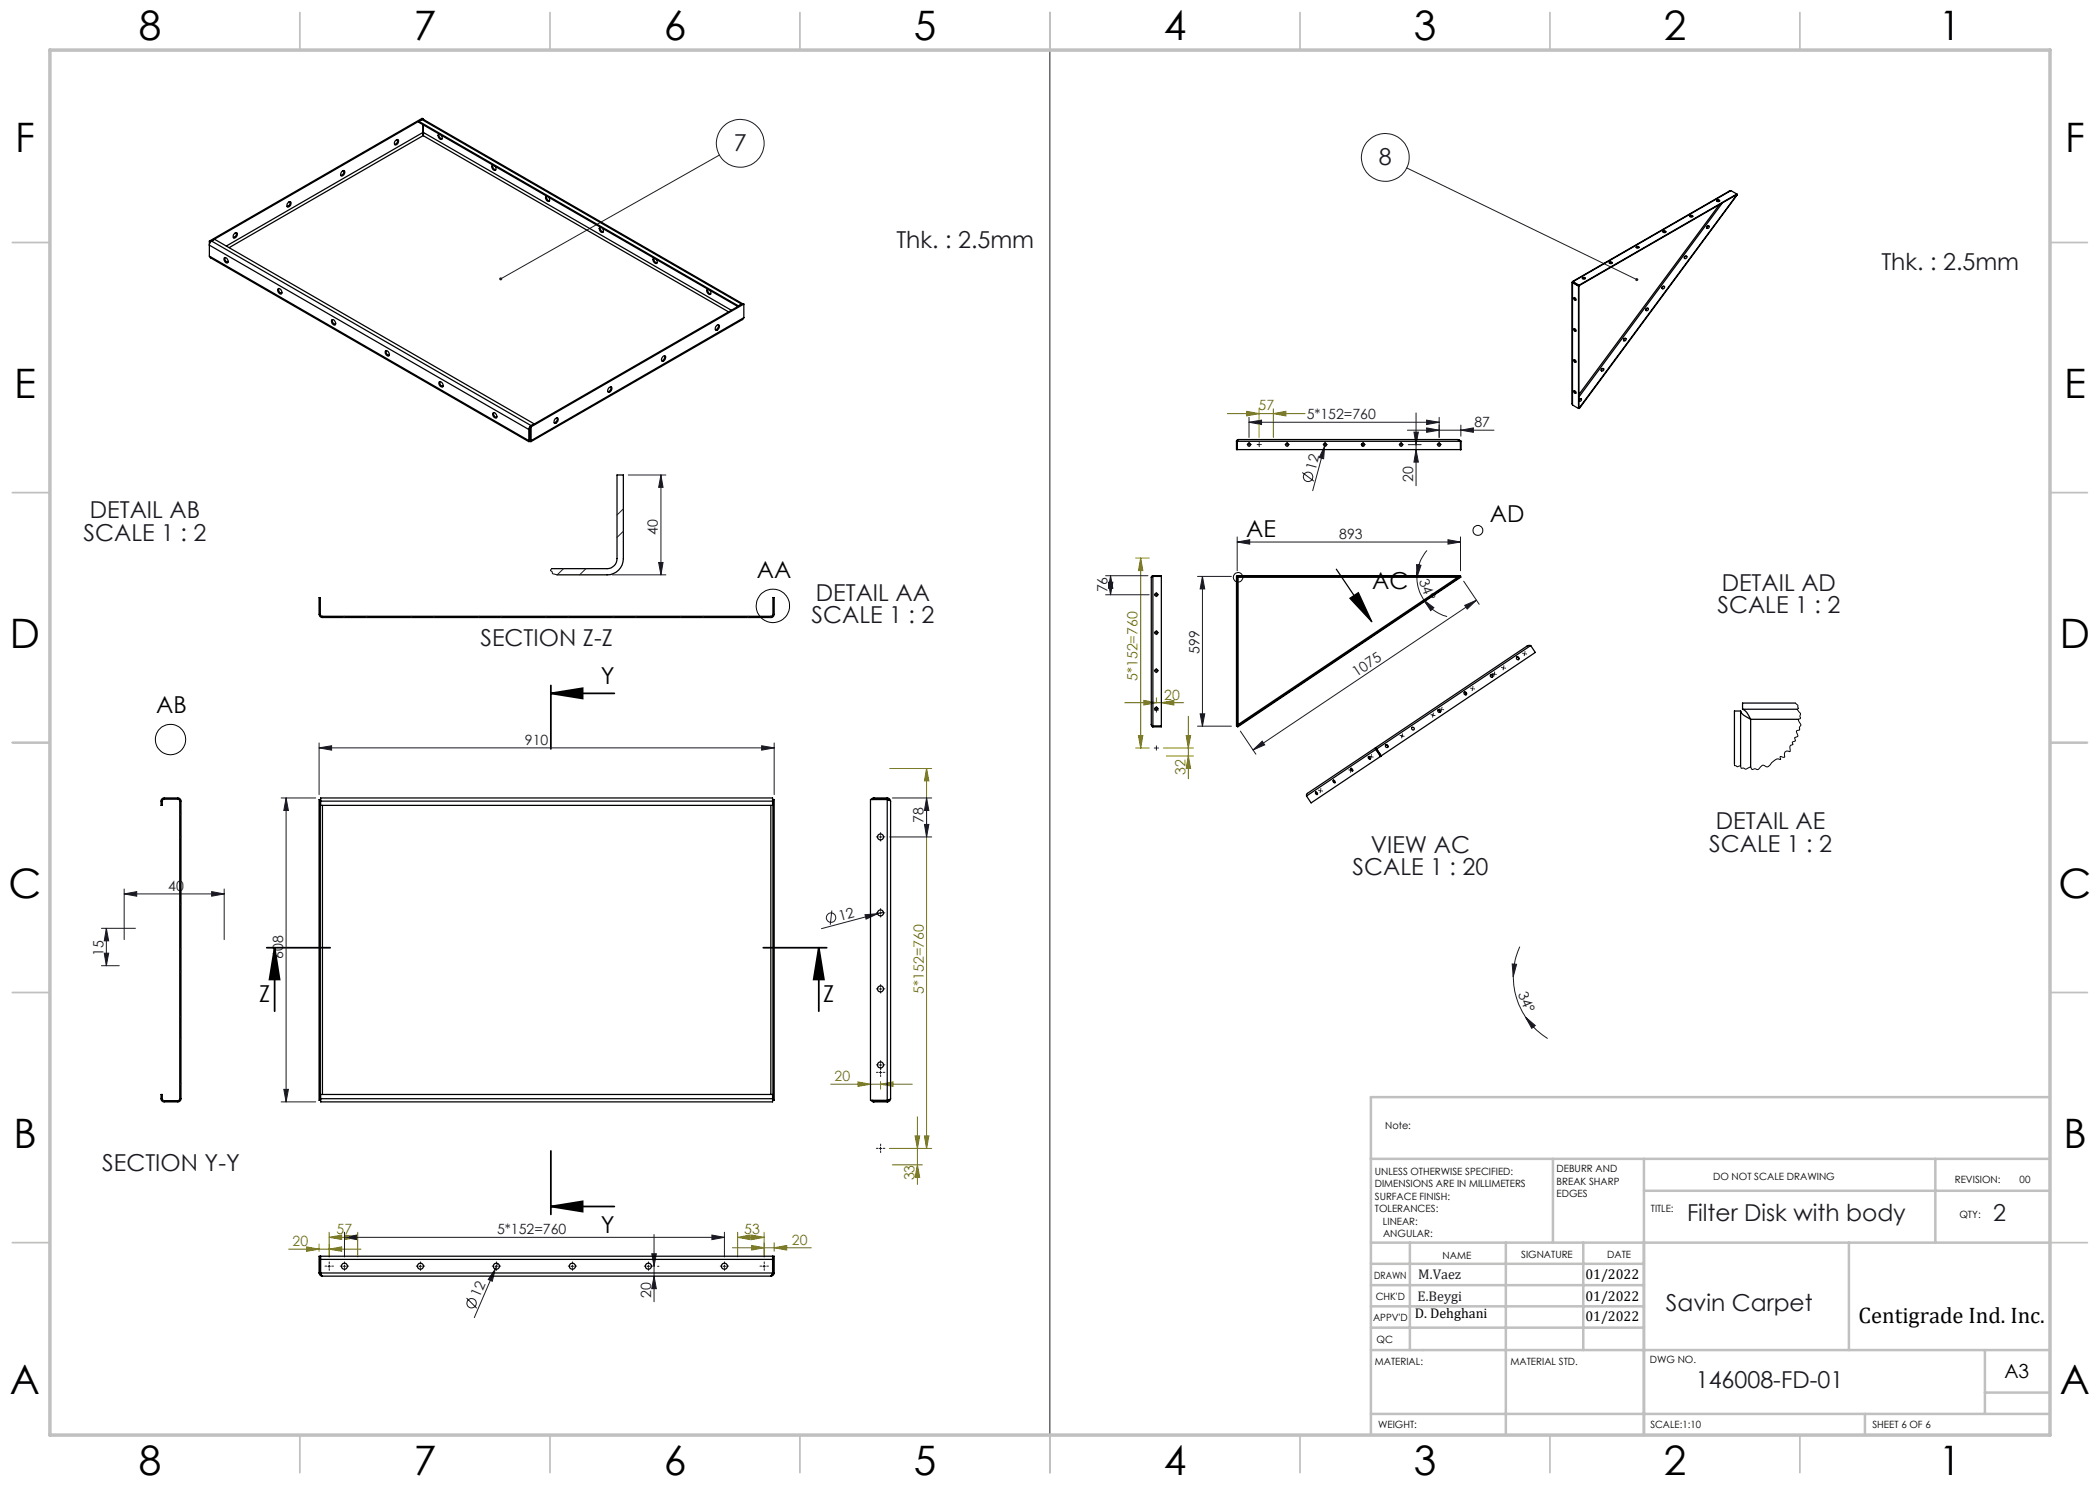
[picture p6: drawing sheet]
<svg xmlns="http://www.w3.org/2000/svg" width="420mm" height="297mm" viewBox="0 0 420 297" stroke-linecap="round" stroke-linejoin="round" font-family="sans-serif">
<g fill="none" stroke="#191924" stroke-width=".2">
<path d="M210 10v277M143.9 31l-43.7 24.8M281.3 33.6l46 22.3M125.7 95h7.5M132.2 95l.4 2.5h-.9zM132.2 95v20M249.7 88.9h.2M249.8 84.5l2.5-.5v.9zM249.8 83.5v4M249.8 84.5h38M249.8 88.8v.2M251.7 88.9h.3"/>
<path d="M251.8 88.8v.2M257.3 88.9h.2M257.4 88.8v.2M260.5 94.5l2.3 1.7M264.9 88.9h.2M264.9 89.2l-.2 2.6-.9-.3zM264.9 89.2l-2.4 8.9M265 88.8v.2M265.1 88.6l-.2 .6M272.5 88.9h.2M272.6 88.8v.2M280.1 88.9h.3"/>
<path d="M280.2 88.8v.2M281.5 86h17.3M281.7 88.9h2.5M282.8 86.4h.9l-.5 2.5zM283.2 89.9l.5 2.5h-.9zM283.2 82.6v14.6M285.3 84l2.5 .5-2.5 .4zM285.3 85.6l2.5 .4-2.5 .5zM287.7 88.9h.2M287.8 83.5v4M287.8 88.8v.2M292.2 86l2.5-.4v.9z"/>
<path d="M292.2 85v2.2M122.4 115h10.8M131.7 112.5h.9l-.4 2.5zM221.1 119h8.7M221.1 115.1h8.5M221.7 116.4h.9l-.5 2.6zM222.1 115.1l.5 2.5h-.9zM222.1 115.1v3.9M231.1 119h.3M231.3 118.8v.3M239.5 115.3h6.8M240.5 115.3l.4 2.5h-.9z"/>
<path d="M240.5 115.3v29.9M247.4 108.4l2.5-.5v.9zM247.4 107.4v6.8M247.4 108.4h44.7M283.3 112.9l.9 .2-.8 2.4zM283.4 115.5a8.1 8.1 0 0 0 1.4 4.5M285.4 110.1a8.3 8.3 0 0 0-2 5.4M289.6 107.9l2.5 .5-2.5 .4zM292.1 107.4v6.8M292.7 116.2l3.1 4.7M231.1 134.1h.3M231.1 126.5h.3"/>
<path d="M231.3 126.4v.3M231.3 134v.3M284.8 120l2 1.5-.7 .6zM284.8 120a8.3 8.3 0 0 0 4.6 3.3M292.9 121.1l2.4-1.1-1.9 1.8zM294.4 137.7h.1M294.5 137.7l.1 .1M294.5 137.7v.2M294.5 137.6v.1M295.3 120l-44.7 30M298.7 134.8h.1M298.8 134.8h.1"/>
<path d="M298.8 134.8v.1M298.9 134.7l-.1 .1M300.6 133.6h.1M300.7 133.6h.1M300.7 133.6v.1M300.7 133.5v.1M304.8 130.7h.1M304.9 130.7l.1 .1M304.9 130.7v.2M304.9 130.6v.1M56.2 159.6h6.9M57.2 159.6l.5 2.5h-.9z"/>
<path d="M57.2 159.6v60.8M63.8 149.6l2.5-.4v.8zM63.8 148.6v10.3M63.8 149.6h91M152.3 149.2l2.5 .4-2.5 .4zM154.8 148.6v10.3M178.5 159.6h7.8M185.3 159.6l.5 2.5h-.9zM185.3 159.6v7.8M231.1 149.6h.3M231.1 142h.3M231.1 141.7h.3"/>
<path d="M231.3 141.6v.5M231.3 149.5v.3M239.5 145.2h6.8M240 142.8h.9l-.4 2.4zM248.1 146.2l3.1 4.6M250.6 150l1.8-1.8 .5 .8zM263.9 158.1h.2M264.1 158.1l.1 .1M264.1 158.1v.2M264.1 158v.1M270 154.1h.2M270.2 154.1h.1"/>
<path d="M270.2 154.1l-.1 .1M270.2 153.9v.2M274.1 151.3h.1M274.2 151.3l.1 .1M274.2 151.3v.2M274.2 151.2v.1M280.3 147.2h.1M280.4 147.2h.1M280.4 147.2v.1M280.4 147.1v.1M286.5 143h.1M286.6 143l.1 .1"/>
<path d="M286.6 143v.2M286.6 142.9v.1M288.2 141.8l.1 .1M288.3 141.9h.1M288.3 141.9v.1M288.3 141.8v.1M24.8 178.8l2.5-.5v.9zM24.8 177.8v10.1M24.8 178.8h20M42.3 178.3l2.5 .5-2.5 .4zM44.8 177.8v10.1M175.9 167.4h.5"/>
<path d="M176.1 167.1v.5M177.9 167.4h8.4M184.9 164.9h.9l-.5 2.5zM20.3 193.1h3.5M20.3 185.7h6.8M20.8 190.6h.9l-.4 2.5zM21.3 185.7l.4 2.5h-.9zM21.3 185.7v7.4M166.4 182.1l-.3 2.9M173 182.9l2.5-.2-2.3 1.1zM175.5 182.7l-11.2 3M175.9 197.8h.5"/>
<path d="M175.9 182.6h.5M176.1 182.3v.5M176.1 197.6v.4M176.7 182.4l-1.2 .3M302.4 192.8l.9 .1-.7 2.4zM302.6 195.3a15 15 0 0 0 2.5 8.1M304 189.3a14.2 14.2 0 0 0-1.4 6M56.8 217.9h.9l-.5 2.5zM175.9 214.5h.5M175.9 213h.5M176.1 212.7v.6M176.1 214.2v.5"/>
<path d="M305.1 203.4l2 1.7-.7 .6zM305.1 203.4a14.8 14.8 0 0 0 4.4 4.3M56.2 220.4h6.9M175.9 229.7h.5M176.1 229.4v.5M65.6 253.3h.5M65.8 253v.5M68.6 253.3h.5M68.9 247.5l2.5-.5v.9zM68.9 246.4v5M68.9 247.5h76M68.9 253v.5"/>
<path d="M83.8 253.3h.5M84.1 253v.5M93.3 259.6l2.1 2.1M99 253.3h.5M99.1 253.8l-.6 2.5-.9-.4zM99.1 253.8l-4.2 9.7M99.3 253v.5M99.5 252.7l-.4 1.1M114.2 253.3h.5M114.5 253v.5M129.4 253.3h.5M129.7 253v.5"/>
<path d="M130.4 250.8h.9l-.5 2.5zM130.8 255.2l.5 2.5h-.9zM130.8 246.9v13.4M131.5 253.3h.3M142.4 247l2.5 .5-2.5 .4zM144.6 253.3h.5M144.9 246.4v5M144.9 253v.5M152.6 253.3h.5M152.8 253v.5"/>
<circle cx="148.1" cy="28.7" r="4.8"/>
<circle cx="277.1" cy="31.5" r="4.8"/>
<circle cx="261.6" cy="95.4" r=".94"/>
<circle cx="166.2" cy="183.6" r=".94"/>
<circle cx="94.3" cy="260.6" r=".93"/>
</g>
<path d="M267.3 113.8l7.1 10.6M270 119.7l1.7-1.2 2.7 5.9z" fill="none" stroke="#000" stroke-width=".25"/>
<g fill="none" stroke="#000" stroke-width=".2">
<circle cx="247.6" cy="115.5" r=".95"/>
<circle cx="295.6" cy="106.1" r="1"/>
<circle cx="154.6" cy="121.2" r="3.3"/>
<circle cx="34.1" cy="147.9" r="3"/>
</g>
<path d="M110.2 138.7h12.7M110.2 137.1v12.7M110.2 138.7l6.3-1v2zM53.3 189.5h12.7M54.9 189.5l1 6.4h-2zM54.9 189.5v12.7M152.6 189.5h12.7M163.8 189.5l1 6.4h-2.1zM163.8 189.5v12.7M110.2 230.2v12.7M110.2 241.3h12.7M110.2 241.3l6.3-1v2z" fill="none" stroke="#000" stroke-width=".35"/>
<g fill="none" stroke="#808000" stroke-width=".2">
<path d="M245.5 82.7h15.5M249.3 82.3l2.5 .4-2.5 .5zM251.8 81.7v5.8M254.7 82.7l2.5-.4v.9zM254.7 81.7v5.8M227.1 111.6h2.7M228.1 111.6v38M228.1 111.6l.5 2.5h-.9zM231.3 139.6v1M177.9 153.7h8.4M185.3 153.7l.5 2.5h-.9zM185.3 153.7v76"/>
<path d="M224.9 140.5h11.8M227.1 149.6h2.7M227.7 147.1h.9l-.5 2.5zM228.8 140.1l2.5 .4-2.5 .5zM232.3 140.5l2.5-.4v.9zM232.7 149.6h6M233.3 151.2h5.4M237.2 147.1h.9l-.4 2.5zM237.7 143.3v12.4M237.7 151.2l.4 2.5h-.9zM166.1 216.8h16.4M171.6 216.4l2.5 .4-2.5 .5z"/>
<path d="M176.1 216.8l2.5-.4v.9zM176.1 216.3v1.5M177.9 229.7h8.4M178.5 233h6M183 227.2h.9l-.4 2.5zM183.5 233l.4 2.5h-.9zM183.5 223.3v13.6M184.9 227.2h.9l-.5 2.5zM57.7 249.8h14.5M61.3 249.4l2.5 .4-2.5 .5zM63.8 248.8v1.5M65.8 247.5l2.5-.5v.9z"/>
<path d="M65.8 246.4v5M65.8 247.5h5.7M65.8 249.8l2.5-.4v.9zM69 247l2.5 .5-2.5 .4zM71.5 246.4v5M146.5 249.6h15.8M147.5 247.5l2.5-.5v.9zM147.5 247.5h5.3M147.5 246.4v5M150.3 247l2.5 .5-2.5 .4zM150.3 249.1l2.5 .5-2.5 .4zM152.8 246.4v5"/>
<path d="M154.8 249.6l2.5-.5v.9zM154.8 248.6v1.7"/>
</g>
<g fill="none" stroke="#191924" stroke-width=".2" stroke-dasharray="15.2 1.3 1.3 1.3">
<path d="M249.6 88.9h-.2M249.8 88.7v-.2M249.8 89.2v.1M250.1 88.9h.2M251.6 88.9h-.2M251.8 88.7v-.2M251.8 89.2v.1M252.1 88.9h.2M257.2 88.9h-.2M257.4 88.7v-.2M257.4 89.2v.1M257.7 88.9h.2"/>
<path d="M264.8 88.9h-.2M265 88.7v-.2M265 89.2v.1M265.3 88.9h.2M272.4 88.9h-.2M272.6 88.7v-.2M272.6 89.2v.1M272.9 88.9h.2M280 88.9h-.2M280.2 88.7v-.2M280.2 89.2v.1M280.5 88.9h.2"/>
<path d="M287.6 88.9h-.2M287.8 88.7v-.2M287.8 89.2v.1M288.1 88.9h.2M231 118.9h-.1M231.3 118.7v-.2M231.3 119.2v.1M231.5 118.9h.2M231 134.1h-.1M231 126.5h-.1M231.3 133.9v-.2M231.3 134.4v.1"/>
<path d="M231.3 126.3v-.2M231.3 126.8v.1M231.5 134.1h.2M231.5 126.5h.2M294.3 137.7l-.2-.1M294.5 138l-.1 .1M294.6 137.5v-.2M294.8 137.8h.1M298.6 134.8l-.2-.1M298.8 135v.2M298.9 134.6v-.2M299.1 134.8l.2 .1"/>
<path d="M300.5 133.5h-.2M300.7 133.8l-.1 .2M300.7 133.3l.1-.2M300.9 133.6h.2M304.7 130.7l-.2-.1M304.9 131l-.1 .1M305 130.5v-.2M305.2 130.8h.1M231 149.6h-.1M231 142h-.1M231 141.7h-.1M231.3 149.4v-.2"/>
<path d="M231.3 149.9v.1M231.3 141.8v-.2M231.3 142.3v.1M231.3 141.5v-.2M231.3 142v.1M231.5 149.6h.2M231.5 142h.2M231.5 141.7h.2M263.9 158.1l-.2-.1M264.1 158.4l-.1 .1M264.1 157.9l.1-.2M264.3 158.2h.2"/>
<path d="M269.9 154h-.1M270.1 154.3v.2M270.2 153.8v-.2M270.4 154.1h.2M274 151.3l-.2-.1M274.2 151.6l-.1 .1M274.3 151.1v-.2M274.5 151.4h.1M280.2 147.1h-.2M280.4 147.4l-.1 .2M280.5 146.9v-.1M280.7 147.2l.1 .1"/>
<path d="M286.4 143l-.2-.1M286.6 143.3l-.1 .1M286.6 142.8l.1-.2M286.8 143.1h.2M288.1 141.8h-.2M288.3 142.1l-.1 .2M288.4 141.6v-.1M288.6 141.9l.1 .1M175.6 167.4h-.3M176.1 166.9v-.4M176.1 167.9v.3M176.6 167.4h.4"/>
<path d="M175.6 197.8h-.3M175.6 182.6h-.3M176.1 197.3v-.4M176.1 198.3v.3M176.1 182.1v-.4M176.1 183.1v.3M176.6 197.8h.4M176.6 182.6h.4M175.6 214.5h-.3M175.6 213h-.3M176.1 214v-.4M176.1 215v.3"/>
<path d="M176.1 212.5v-.4M176.1 213.5v.3M176.6 214.5h.4M176.6 213h.4M175.6 229.7h-.3M176.1 229.2v-.4M176.1 230.2v.3M176.6 229.7h.4M65.3 253.2h-.3M65.8 252.7v-.3M65.8 253.7v.4M66.3 253.2h.4"/>
<path d="M68.4 253.2h-.4M68.9 252.7v-.3M68.9 253.7v.4M69.4 253.2h.3M83.6 253.2h-.4M84.1 252.7v-.3M84.1 253.7v.4M84.6 253.2h.3M98.8 253.2h-.4M99.3 252.7v-.3M99.3 253.7v.4M99.8 253.2h.3"/>
<path d="M114 253.2h-.4M114.5 252.7v-.3M114.5 253.7v.4M115 253.2h.3M129.2 253.2h-.4M129.7 252.7v-.3M129.7 253.7v.4M130.2 253.2h.3M144.4 253.2h-.4M144.9 252.7v-.3M144.9 253.7v.4M145.4 253.2h.3"/>
<path d="M152.3 253.2h-.3M152.8 252.7v-.3M152.8 253.7v.4M153.3 253.2h.4"/>
</g>
<g fill="none" stroke="#c0c0c0" stroke-width=".35">
<path d="M60 2.5v7.5M110 2.5v7.5M160 2.5v7.5M210 2.5v7.5M260 2.5v7.5M310 2.5v7.5M360 2.5v7.5M2.5 48.5h7.5M410 48.5h7.5M2.5 98.5h7.5M410 98.5h7.5M2.5 148.5h7.5"/>
<path d="M410 148.5h7.5M2.5 198.5h7.5M410 198.5h7.5M2.5 248.5h7.5M410 248.5h7.5M60 287v7.5M110 287v7.5M160 287v7.5M210 287v7.5M260 287v7.5M310 287v7.5M360 287v7.5"/>
</g>
<g fill="none" stroke="#c0c0c0" stroke-width=".5">
<path d="M410 219.4h-135.8v67.4M274.2 231.8h135.8M310.6 231.8v16.7M328.8 231.8v55.2M328.8 238.2h81.2M387.1 231.8v16.7M274.2 248.5h135.8M274.2 257h54.6M274.2 252.8h54.6M282 248.5v21.5M301.2 248.5v38.3M316.7 248.5v21.5"/>
<path d="M369.8 248.5v21.5M274.2 265.5h54.6M274.2 261.3h54.6M274.2 270h135.8M397 270v12.8M397 278.5h13M274.2 282.8h135.8M373 282.8v4.2"/>
</g>
<path d="M10 10h400v277h-400z" fill="none" stroke="#c0c0c0" stroke-width=".7"/>
<g fill="#000">
<path d="M270 119.7l1.7-1.2 2.7 5.9z"/>
<path d="M110.2 138.7l6.3-1v2zM110.2 241.3l6.3-1v2z"/>
<path d="M163.8 189.5l1 6.4h-2.1zM54.9 189.5l1 6.4h-2z"/>
</g>
<path d="M100 55.5l-.1 .4 .3-.1-.3 .1a.3 .3 0 0 0 .4 .1 .3 .3 0 0 0 .1-.4 .3 .3 0 0 0-.4-.1zM327.1 55.7a.3 .3 0 0 0 .1 .5 .3 .3 0 0 0 .4-.1l-.3-.2 .3 .2a.3 .3 0 0 0-.1-.4 .3 .3 0 0 0-.4 0z" fill="#191924"/>
<g fill="#808000">
<path d="M69 247l2.5 .5-2.5 .4zM65.8 247.5l2.5-.5v.9z"/>
<path d="M147.5 247.5l2.5-.5v.9zM150.3 247l2.5 .5-2.5 .4zM228.8 140.1l2.5 .4-2.5 .5zM232.3 140.5l2.5-.4v.9z"/>
<path d="M249.3 82.3l2.5 .4-2.5 .5zM254.7 82.7l2.5-.4v.9z"/>
<path d="M65.8 249.8l2.5-.4v.9zM61.3 249.4l2.5 .4-2.5 .5z"/>
<path d="M176.1 216.8l2.5-.4v.9zM171.6 216.4l2.5 .4-2.5 .5z"/>
<path d="M184.9 227.2h.9l-.5 2.5zM185.3 153.7l.5 2.5h-.9z"/>
<path d="M228.1 111.6l.5 2.5h-.9zM227.7 147.1h.9l-.5 2.5zM237.2 147.1h.9l-.4 2.5zM237.7 151.2l.4 2.5h-.9z"/>
<path d="M183 227.2h.9l-.4 2.5zM183.5 233l.4 2.5h-.9z"/>
<path d="M150.3 249.1l2.5 .5-2.5 .4zM154.8 249.6l2.5-.5v.9z"/>
</g>
<g fill="#191924">
<path d="M173 182.9l2.5-.2-2.3 1.1z"/>
<path d="M99.1 253.8l-.6 2.5-.9-.4z"/>
<path d="M264.9 89.2l-.2 2.6-.9-.3z"/>
<path d="M289.6 107.9l2.5 .5-2.5 .4zM247.4 108.4l2.5-.5v.9z"/>
<path d="M63.8 149.6l2.5-.4v.8zM152.3 149.2l2.5 .4-2.5 .4zM68.9 247.5l2.5-.5v.9zM142.4 247l2.5 .5-2.5 .4z"/>
<path d="M249.8 84.5l2.5-.5v.9zM285.3 84l2.5 .5-2.5 .4z"/>
<path d="M24.8 178.8l2.5-.5v.9zM42.3 178.3l2.5 .5-2.5 .4z"/>
<path d="M292.9 121.1l2.4-1.1-1.9 1.8zM250.6 150l1.8-1.8 .5 .8z"/>
<path d="M221.7 116.4h.9l-.5 2.6zM222.1 115.1l.5 2.5h-.9z"/>
<path d="M184.9 164.9h.9l-.5 2.5zM185.3 159.6l.5 2.5h-.9zM20.8 190.6h.9l-.4 2.5zM21.3 185.7l.4 2.5h-.9zM282.8 86.4h.9l-.5 2.5zM283.2 89.9l.5 2.5h-.9z"/>
<path d="M57.2 159.6l.5 2.5h-.9zM56.8 217.9h.9l-.5 2.5zM130.4 250.8h.9l-.5 2.5zM130.8 255.2l.5 2.5h-.9zM132.2 95l.4 2.5h-.9zM131.7 112.5h.9l-.4 2.5zM240.5 115.3l.4 2.5h-.9zM240 142.8h.9l-.4 2.4z"/>
<path d="M283.3 112.9l.9 .2-.8 2.4zM284.8 120l2 1.5-.7 .6z"/>
<path d="M302.4 192.8l.9 .1-.7 2.4zM305.1 203.4l2 1.7-.7 .6z"/>
<path d="M285.3 85.6l2.5 .4-2.5 .5zM292.2 86l2.5-.4v.9z"/>
</g>
<g fill="none" stroke="#000" stroke-width=".25">
<path d="M68.3 34.4a.36 .36 0 0 1 .6-.2 .36 .36 0 0 1 0 .6 .41 .41 0 0 1-.3 .4 .41 .41 0 0 1-.5-.2zM68.8 34.1a.82 .82 0 0 1-.6 1M79.1 28.1a.34 .34 0 0 1 .5-.2 .34 .34 0 0 1 .1 .5 .46 .46 0 0 1-.3 .5 .46 .46 0 0 1-.5-.1zM79.5 27.9v.1a.78 .78 0 0 1-.6 .9M83.8 24.3l63.9 36.9M83.8 24.3v.2l63.8 36.8M84.4 23.9h.3l63.8 36.8-.2 .1M84.4 23.9l-.6 .4M84.4 23.9l63.9 36.9M84.6 26.5v.6M84.6 23.8l-42.5 24.5M84.6 23.8v.1"/>
<path d="M84.6 24.9v1.6M84.6 23.8l-.2-.1-42.5 24.5M84.6 26.5l-39.3 22.7M84.6 27.1l-38.8 22.4M84.6 27.1l61.1 35.3M84.7 26.5l-.1 .6M84.7 25v1.5M84.7 26.5l61.6 35.6M87.8 26.8a.64 .64 0 0 0-.1 .7 .64 .64 0 0 0 .7 .3v-.3l-.1-.4M87.8 26.8a.9 .9 0 0 0 .6 1M99 33.3a.4 .4 0 0 1 .2 .5 .4 .4 0 0 1-.5 .2 .57 .57 0 0 1-.1-1 .77 .77 0 0 0 .5 1M109.3 39.2a.63 .63 0 0 0-.1 .7 .63 .63 0 0 0 .7 .3v-.4l-.2-.3"/>
<path d="M109.3 39.2a.78 .78 0 0 0 .6 1M346.2 38.1l-.4 .1-31.3 18.1M346.2 38.1l1.2 .7M346.2 38.1l-31.6 18.2M347.3 38.9h.1M347.4 38.8l-31.6 18.3M347.4 38.8l-31.6 18.2M347.4 38.9l-31.6 42.7M347.4 38.9l-31.5 42.8M41.9 51.2l.2 .4 63.7 36.7M41.9 51.2l63.9 36.9M41.9 48.2v3"/>
<path d="M41.9 48.2l.2 .1M42.1 48.3v.2M42.3 48.2l-.4 .5v.3l63.9 36.9M42.3 48.2l63.9 36.9M42.3 48.2l.6-.3 63.9 36.9M44.9 51.5a.68 .68 0 0 1 .5 1.1 .71 .71 0 0 1-.5-1.1zM45 51.5a.76 .76 0 0 0 .6 1M47.1 46.6a.32 .32 0 0 1 .4 0 .32 .32 0 0 1-.1 .5 .57 .57 0 0 1-.7 .4 .8 .8 0 0 1 .4-.9zM47.2 46.5h.1a.82 .82 0 0 1-.6 1M55.6 57.8a.63 .63 0 0 1 .7 .3 .63 .63 0 0 1-.1 .7 .79 .79 0 0 1-.6-1zM55.8 57.7h-.1a.82 .82 0 0 0 .6 1M57.7 40.5a.35 .35 0 0 1 .5 0 .35 .35 0 0 1-.1 .5 .39 .39 0 0 1-.3 .4 .39 .39 0 0 1-.4-.3z"/>
<path d="M58 40.3a.76 .76 0 0 1-.6 1M120.1 45.4a.61 .61 0 0 0-.1 .7 .61 .61 0 0 0 .6 .3l.1-.3-.2-.4M120.1 45.4a.83 .83 0 0 0 .5 1M130.8 51.6a.63 .63 0 0 0-.1 .7 .63 .63 0 0 0 .7 .3v-.3l-.1-.4M130.8 51.6a.76 .76 0 0 0 .6 1M142 58.1a.39 .39 0 0 1 .2 .5 .39 .39 0 0 1-.5 .2 .63 .63 0 0 1-.2-1v.2a.8 .8 0 0 0 .6 .8M314.4 56.5v24.2M314.5 56.4v.1M314.5 56.5l1.2 .7M314.5 56.5v24.5M314.5 56.4l.1 .1M314.6 56.3l-.1 .1"/>
<path d="M314.6 56.5h.1M314.6 56.5l1.2 .6M314.6 56.5h-.1M314.6 56.5l1.2 .7M314.6 56.3v.2M314.6 56.3l1.2 .7M314.9 59.5l.3 .4a.27 .27 0 0 1-.4 0 .27 .27 0 0 1 .1-.4zM314.9 59.5v.4l.3 .1M315.7 57.2v24.5M315.8 57.2h-.1M315.8 57.2v24.4M315.8 57v.1"/>
<path d="M316.5 55.7l.2-.1 .3 .1M316.5 55.5h.1a.25 .25 0 0 1 .4 0 .25 .25 0 0 1 0 .4 .25 .25 0 0 1-.4-.1l-.1-.1zM321.9 52.5h.5a.27 .27 0 0 1-.3 .2 .27 .27 0 0 1-.2-.2zM321.9 52.6l.1-.1 .4 .1M327.2 49.5l.2-.1 .4 .1M327.3 49.3h.1a.24 .24 0 0 1 .3 0 .24 .24 0 0 1 0 .3 .24 .24 0 0 1-.3 0l-.2-.1zM332.6 46.4l.2-.1 .4 .1M332.6 46.2h.1a.25 .25 0 0 1 .4 0 .25 .25 0 0 1 0 .3 .25 .25 0 0 1-.4 0zM332.9 57.3l-.4 .1v.3M337.4 51.3l-.4 .1-.1 .3M338 43.2l.2-.1a.24 .24 0 0 1 .3 0 .24 .24 0 0 1-.1 .4 .24 .24 0 0 1-.3-.1zM338 43.3l.1-.1 .5 .1"/>
<path d="M341.8 45.3h-.3l-.1 .3M343.4 40.2l.2-.1 .3 .1M343.4 40h.1a.24 .24 0 0 1 .4 0 .24 .24 0 0 1-.1 .4 .24 .24 0 0 1-.3-.1l-.2-.2zM343.9 40.9l-28.1 38M344.5 40.6l-28.7 38.8M66.4 64a.64 .64 0 0 1 .6 .3 .64 .64 0 0 1-.1 .7 .76 .76 0 0 1-.5-1zM66.5 63.9a.82 .82 0 0 0 .6 1M77.1 70.2a.65 .65 0 0 1 .6 .3 .65 .65 0 0 1 0 .7 .8 .8 0 0 1-.6-1zM77.3 70.1a.76 .76 0 0 0 .5 1M87.8 76.4a.64 .64 0 0 1 .7 .3 .64 .64 0 0 1-.1 .7 .79 .79 0 0 1-.6-1zM88 76.3a.82 .82 0 0 0 .6 1M121.8 77.5a.34 .34 0 0 1 .5-.1 .34 .34 0 0 1 0 .6 .44 .44 0 0 1-.3 .4 .44 .44 0 0 1-.4-.1v-.4z"/>
<path d="M122.2 77.4a.76 .76 0 0 1-.6 .9M132.6 71.3a.33 .33 0 0 1 .5 0 .33 .33 0 0 1 0 .5 .44 .44 0 0 1-.3 .4 .44 .44 0 0 1-.5-.1v-.4zM132.9 71.2l.1 .1a.85 .85 0 0 1-.7 .8M143.3 65.1a.34 .34 0 0 1 .5-.1 .34 .34 0 0 1 0 .5 .46 .46 0 0 1-.2 .5 .46 .46 0 0 1-.5-.1zM143.7 64.9v.1a.78 .78 0 0 1-.6 .9M147.7 61.2h.1M148.3 60.8l-.6 .4M148.3 60.8v.1M148.8 63.5l-.3 .4-42.3 24.4M148.8 60.8l-42.6 24.6M148.8 60.8v2.7M148.8 63.5l-42.6 24.6"/>
<path d="M148.8 60.8l-.2-.1-42.6 24.6M314.8 78.2a.28 .28 0 0 1 .4 .1 .28 .28 0 0 1-.2 .4l-.1-.1zM314.8 72a.28 .28 0 0 1 .3 .1 .28 .28 0 0 1-.1 .4l-.2-.3zM314.8 65.8a.26 .26 0 0 1 .3 .1 .26 .26 0 0 1-.1 .3l-.1-.1zM314.9 65.7v.4l.3 .1M314.9 71.9v.4l.3 .1M314.9 78.1v.3l.3 .2M315.8 79.9a.29 .29 0 0 1 .4-.2 .29 .29 0 0 1 .1 .5 .29 .29 0 0 1-.5 0M316.3 79.8l-.4 .1-.1 .3M320.7 73.8h-.3l-.1 .4M325.2 67.7l-.3 .1-.1 .3M329.7 61.7l-.4 .1-.1 .3"/>
<path d="M98.6 82.6a.61 .61 0 0 1 .7 .3 .61 .61 0 0 1-.1 .7 .75 .75 0 0 1-.6-1zM98.7 82.5a.84 .84 0 0 0 .6 1M105.8 88.1v.2l.2-.1M105.8 85.9v2.2M105.9 88h.1M105.9 85.8l-.1 .1M105.9 85.8l.1 2.4M105.9 88l-.1 .1M106 85.5l-.1 .3M106 88l.1 .1-.1-.1M106 85.3l.2 .1M106 88l.2 .1"/>
<path d="M106 85.3v2.7M106 88h.1M106.2 85.1l-.4 .4v.4M106.2 88.1v.2l-.2-.1M106.2 85.1v.1M106.2 85.4v2.7M106.8 84.8l-.6 .3M106.8 84.8h.1M111.1 83.7a.35 .35 0 0 1 .5-.1 .35 .35 0 0 1 0 .6 .47 .47 0 0 1-.3 .4 .47 .47 0 0 1-.5-.1zM111.4 83.6a.82 .82 0 0 1-.6 1M247.3 88.3v1.6h44.9v-1.6M247.3 88.3h44.9"/>
<path d="M247.5 88.1l-.1 1.8M247.6 87.9l-.2 .4v1.6M247.6 87.9l-.3 .4M247.6 87.9h43.9M272.4 88.7l.1 .1-.1 .4M291.5 87.9l.6 .4M291.5 87.9l.7 .4M292.1 88.2v.1M292.1 89.9h.1M292.1 88.3h.1M292.1 88.3v1.6M314.4 80.7l.1 .3"/>
<path d="M314.5 81l1.2 .7M315.8 80.1v.1M315.8 81.6l-.1 .1M315.8 81.6h.1M315.8 81.6l.1 .1M63.8 119.5h.3v3.4l.3 .4h89.9l.3-.4v-3.4h.2v3.4a.66 .66 0 0 1-.6 .6h-89.7a.66 .66 0 0 1-.7-.6zM110.3 113.7h11.1a1.99 1.99 0 0 0 2-2v-16.7h1.3v16.7a3.3 3.3 0 0 1-3.3 3.3h-10M230.3 115.5v29.4M230.6 115.1l-.3 .4M230.6 115.1h1.7v30.3h-1.7M230.6 115.1v30.3M232.3 115.3h-1.7l-.3 .2"/>
<path d="M232.3 115.2l-1.9 .2M247.4 115.3l.2 .2M247.4 115.3h-.1v29.9h.1M247.4 115.3v29.9M247.4 115.2l.2 .3M247.4 115.2v-.1h44.7v.1M247.4 115.2h44.7M247.6 115.5h43.9M247.6 115.5v29.4M291.5 115.5l-43.9 29.4M292.1 115.3l-.6 .2M292.1 115.2l-.6 .3"/>
<path d="M292.1 115.3l.1 .1-44.7 30v-.1M292.1 115.3l-44.6 30M292.8 138.5h.1a.29 .29 0 0 1 .3 .5M292.9 138.5h.3v.5M298.1 134.9l.4 .2-.1 .3M303.4 131.4l.3 .1v.4M306.1 129.1h-.6l-44 29.6-.2 .2v.3M306.1 129.1l-30.8 20.7M306.1 129.1l1 1.4-30.8 20.7M32.4 159.8l.3-.2h2.9a.6 .6 0 0 1 .6 .6v59.5a.6 .6 0 0 1-.6 .7h-2.8a.6 .6 0 0 1-.6-.7v-.8h.3v.9l.3 .3h2.8l.3-.3v-59.6l-.3-.4h-2.8l-.3 .4v.9h-.3v-1zM64.1 159.9v.1M64.1 159.9h-.3v60.2h.3"/>
<path d="M64.1 159.9v60.2M154.6 159.9l-.1 .1M154.6 159.9h.2v60.2h-.2M154.6 159.9v60.2M174.8 159.6l-.6 .3M174.8 159.8l-.3 .1M174.8 159.6h2.6M174.8 159.6v.2M174.8 159.8h2.6M177.4 159.9l.7 .3M177.4 159.6a.65 .65 0 0 1 .7 .6M177.4 159.8l.4 .2"/>
<path d="M177.4 159.9h-3.3v60.2h3.3M177.4 159.6v.2M177.4 159.9v60.2M230.3 144.9l.3 .3M230.3 144.9l.3 .5M230.5 145.2l.1 .1M230.6 145.2h1.7M247.6 144.9l-.1 .4M247.6 144.9l-.2 .3M263.1 158.4a.25 .25 0 0 1 .4 .2 .25 .25 0 0 1-.2 .3l-.2-.2zM263.2 158.5l.2 .4M263.2 158.4v.3l.3 .2"/>
<path d="M266.7 156.1h.2l.1 .5-.3-.1zM266.7 156l.1 .4 .2 .1M270.2 153.7l.3 .3a.25 .25 0 0 1-.3 .1 .25 .25 0 0 1-.1-.4zM270.2 153.7l.1 .2 .2 .3M273.7 151.3l.2 .1 .1 .4-.3-.1zM273.7 151.3l.1 .3 .2 .2M275.1 149.5l.2 .3M275.1 149.5l.1 .4M275.1 149.5l.1 .1M275.2 149.9l-13.9 9.3M275.2 149.9l.9 1.4M275.2 149.6l.1 .2"/>
<path d="M275.2 149.6v.2M275.2 149.8v.1M275.2 149.8l1 1.4M275.2 149.8h.1M275.3 149.8l.9 1.4M275.3 149.8h.1M275.3 149.8l1 1.4M275.5 150.1l-.1 .1M275.8 150.6h.1M276.2 151.2l-14 9.4-.9-1.4M276.3 151.2h-.1M277.1 149l.4 .1v.4"/>
<path d="M287.6 142l.3 .1 .1 .4M348.1 142.2a3.1 3.1 0 0 0 2 1.7M348.1 142.2h-1.2v10.6M348.1 142.2v10.9M348.5 141.8a2.02 2.02 0 0 1 1.2 1.3l.4 .8M348.5 141.8h10.9M350.1 143.9h9.5M350.1 143.9v9.4M359.1 140.6h-10.6v1.2M64.1 160.2v-.6h90.4v.6M64.1 160.2h90.4M64.1 160.2v.9h90.4v-.9"/>
<path d="M64.5 161.1v57.8M154.2 161.1v57.8M178.1 160.2v59.5M64.1 219.7v.7h90.4v-.7M64.1 220v.1M64.1 219.7v-.8h90.4v.8M64.1 219.7h90.4M154.5 220l.1 .1M177.8 220l-.4 .1M178.1 219.7l-.7 .4M178.1 219.7l-.2 .5-.5 .2M174.2 220.1l.6 .3"/>
<path d="M174.5 220.1h.3M174.8 220.4h2.6M174.8 220.1v.3M174.8 220.1h2.6M177.4 220.1v.3M63.8 254.6l.1 .1a.61 .61 0 0 0 .6 .5M63.8 254.6v-3.4h.3v3.4M63.8 254.6h.3M64.1 254.6l.2 .3M64.1 251.9v-.7h90.4v.7M64.1 254.6l.4 .6M64.1 251.9v2.7"/>
<path d="M64.1 254.6h90.4M64.1 251.9h90.4M64.5 255.2h89.7M154.5 254.6l-.3 .6M154.5 251.9v2.7M154.6 254.6l-.2 .3M154.6 254.6v-3.4h.2v3.4M154.6 254.6h.2M154.8 254.6l-.1 .4-.5 .2"/>
<circle cx="332.6" cy="57.5" r=".27"/>
<circle cx="337.1" cy="51.5" r=".28"/>
<circle cx="341.6" cy="45.5" r=".27"/>
<circle cx="320.5" cy="74" r=".27"/>
<circle cx="324.9" cy="67.9" r=".28"/>
<circle cx="329.4" cy="61.9" r=".27"/>
<circle cx="249.8" cy="88.9" r=".3"/>
<circle cx="257.4" cy="88.9" r=".31"/>
<circle cx="265" cy="88.9" r=".3"/>
<circle cx="272.6" cy="88.9" r=".3"/>
<circle cx="280.2" cy="88.9" r=".3"/>
<circle cx="287.8" cy="88.9" r=".3"/>
<circle cx="231.3" cy="118.9" r=".3"/>
<circle cx="231.3" cy="134.1" r=".3"/>
<circle cx="231.3" cy="126.5" r=".31"/>
<circle cx="293.1" cy="138.7" r=".28"/>
<circle cx="298.3" cy="135.2" r=".27"/>
<circle cx="303.5" cy="131.7" r=".28"/>
<circle cx="231.3" cy="141.7" r=".3"/>
<circle cx="277.3" cy="149.2" r=".28"/>
<circle cx="282.6" cy="145.7" r=".27"/>
<circle cx="287.8" cy="142.2" r=".28"/>
<circle cx="176.1" cy="167.4" r=".6"/>
<circle cx="176.1" cy="182.6" r=".61"/>
<circle cx="176.1" cy="197.8" r=".61"/>
<circle cx="176.1" cy="213" r=".61"/>
<circle cx="68.9" cy="253.2" r=".61"/>
<circle cx="84.1" cy="253.2" r=".6"/>
<circle cx="99.3" cy="253.2" r=".61"/>
<circle cx="114.5" cy="253.2" r=".61"/>
<circle cx="129.7" cy="253.2" r=".61"/>
<circle cx="144.9" cy="253.2" r=".61"/>
</g>
<g fill="none" stroke="#191924" stroke-width=".2">
<path d="M112.7 113.7l-1.3 1.3M117.2 113.7l-1.3 1.3M124.7 101.8l-1.3 1.2M124.7 106.3l-1.3 1.2M68.9 123.3l-.2 .2M73.4 123.3l-.2 .2M82.4 123.3l-.3 .2M86.9 123.3l-.3 .2M95.8 123.3l-.2 .2M100.4 123.3l-.3 .2M109.3 123.3l-.2 .2M113.8 123.3l-.2 .2"/>
<path d="M122.8 123.3l-.2 .2M127.3 123.3l-.3 .2M136.3 123.3l-.3 .2M140.8 123.3l-.3 .2M149.8 123.3l-.3 .2M154.2 123.3l-.2 .2M154.8 122.7l-.2 .2M36.2 162.8l-.3 .3M36.2 176.3l-.3 .2M36.2 167.3l-.3 .2M36.2 189.7l-.3 .3M36.2 180.8l-.3 .2"/>
<path d="M36.2 194.2l-.3 .3M36.2 203.2l-.3 .2M36.2 216.7l-.3 .2M36.2 207.7l-.3 .3M32.8 220.1l-.2 .2"/>
</g>
<path d="M110.3 113.7l-.2 .4 .3 .2 .1 .4 .9 .3M359.1 140.6l.5 .5 .1 .6-.3 .1 .7 1-.1 .5 .1 .4-.5 .2 .6 1.2a.78 .78 0 0 0-.3 .9l-.6 .3 .3 .8-.7 .5 .2 .6h-.1a.42 .42 0 0 0-.5 .2 .42 .42 0 0 0 .1 .5h-.1a.64 .64 0 0 0-.5 1.1v.3a.75 .75 0 0 0-.9 .1 .75 .75 0 0 0-.2 .9l-.1 .2-.7-.2v.6a.98 .98 0 0 0-1.4 .3l-1 1.1a.98 .98 0 0 1-1.1-.3l-.8 .8-.4 .1a.77 .77 0 0 0-1 0l-.3-.6-1 .5-.4-.2h-.5l-.1-.5-.6 .2-.6-.2v-.3" fill="none" stroke="#000" stroke-width=".2"/>
<g font-size="8.1">
<text x="27.8" y="8">8</text>
<text x="82.8" y="8">7</text>
<text x="132.8" y="8">6</text>
<text x="182.8" y="8">5</text>
<text x="232.8" y="8">4</text>
<text x="282.8" y="8">3</text>
<text x="332.8" y="8">2</text>
<text x="387.8" y="8">1</text>
<text x="3" y="30.4">F</text>
<text x="413" y="30.4">F</text>
<text x="2.8" y="79.6">E</text>
<text x="412.8" y="79.6">E</text>
<text x="2" y="129.6">D</text>
<text x="412" y="129.6">D</text>
<text x="1.7" y="179.6">C</text>
<text x="411.7" y="179.6">C</text>
<text x="2.7" y="229.6">B</text>
<text x="412.7" y="229.6">B</text>
<text x="2" y="278.9">A</text>
<text x="412" y="278.9">A</text>
<text x="27.8" y="295">8</text>
<text x="82.8" y="295">7</text>
<text x="132.8" y="295">6</text>
<text x="182.8" y="295">5</text>
<text x="232.8" y="295">4</text>
<text x="282.8" y="295">3</text>
<text x="332.8" y="295">2</text>
<text x="387.8" y="295">1</text>
</g>
<g font-size="4.7" fill="#191924">
<text x="146.8" y="30.3">7</text>
<text x="275.8" y="33.1">8</text>
<text x="179.3" y="49.5">Thk. : 2.5mm</text>
<text x="376.3" y="54">Thk. : 2.5mm</text>
<text x="18" y="103.7">DETAIL AB</text>
<text x="16.7" y="108.2">SCALE 1 : 2</text>
<text x="344.4" y="118.1">DETAIL AD</text>
<text x="162.3" y="124.7">SCALE 1 : 2</text>
<text x="163.2" y="120.1">DETAIL AA</text>
<text x="343.5" y="122.6">SCALE 1 : 2</text>
<text x="96.1" y="129.1">SECTION Z-Z</text>
<text x="343.2" y="165.8">DETAIL AE</text>
<text x="274.2" y="170.6">VIEW AC</text>
<text x="341.8" y="170.3">SCALE 1 : 2</text>
<text x="270.5" y="175.1">SCALE 1 : 20</text>
<text x="20.5" y="234.2">SECTION Y-Y</text>
<text x="337.4" y="244.2">Filter Disk with body</text>
<text x="398.6" y="244.2">2</text>
<text x="333.2" y="262.1">Savin Carpet</text>
<text x="339.2" y="277.6">146008-FD-01</text>
</g>
<g font-size="4.7">
<text x="249.3" y="107.4">AE</text>
<text x="298" y="104.5">AD</text>
<text x="151.4" y="115.5">AA</text>
<text x="274.4" y="117.9">AC</text>
<text x="120.2" y="136.7">Y</text>
<text x="31.3" y="142.5">AB</text>
<text x="51.8" y="200.3">Z</text>
<text x="164.7" y="200.3">Z</text>
<text x="120.2" y="246.6">Y</text>
</g>
<text font-size="4.5" x="371.7" y="264.6">Centigrade Ind. Inc.</text>
<text font-size="3.9" x="400.9" y="275.5">A3</text>
<g font-size="2.8" fill="#808000">
<text x="251.7" y="82.1">57</text>
<text x="227.5" y="136.2" transform="rotate(-90 227.5 136.2)">5*152=760</text>
<text x="232.9" y="139.9">20</text>
<text x="237.1" y="154.9" transform="rotate(-90 237.1 154.9)">32</text>
<text x="184.7" y="198.7" transform="rotate(-90 184.7 198.7)">5*152=760</text>
<text x="166.9" y="216.2">20</text>
<text x="182.9" y="236.1" transform="rotate(-90 182.9 236.1)">33</text>
<text x="58.5" y="249.2">20</text>
<text x="67.3" y="246.8">57</text>
<text x="148.9" y="246.8">53</text>
<text x="158.4" y="248.9">20</text>
</g>
<g font-size="2.8" fill="#191924">
<text x="261.3" y="83.8">5*152=760</text>
<text x="294.9" y="85.4">87</text>
<text x="263.1" y="94.1" transform="rotate(-75 263.1 94.1)">12</text>
<text x="282.6" y="96.4" transform="rotate(-90 282.6 96.4)">20</text>
<text x="131.6" y="106.9" transform="rotate(-90 131.6 106.9)">40</text>
<text x="267.9" y="107.8">893</text>
<text x="221.5" y="118.5" transform="rotate(-90 221.5 118.5)">76</text>
<text x="283.8" y="116.2" transform="rotate(69 283.8 116.2)">34°</text>
<text x="239.9" y="130.7" transform="rotate(-90 239.9 130.7)">599</text>
<text x="271.3" y="135.4" transform="rotate(-34 271.3 135.4)">1075</text>
<text x="105" y="149">910</text>
<text x="184.7" y="164.6" transform="rotate(-90 184.7 164.6)">78</text>
<text x="33.6" y="178.2">40</text>
<text x="168" y="184.1" transform="rotate(-15 168 184.1)">12</text>
<text x="20.7" y="191.2" transform="rotate(-90 20.7 191.2)">15</text>
<text x="56.6" y="191.8" transform="rotate(-90 56.6 191.8)">608</text>
<text x="303.6" y="198.7" transform="rotate(67 303.6 198.7)">34°</text>
<text x="99.4" y="246.8">5*152=760</text>
<text x="283.7" y="255.9">M.Vaez</text>
<text x="95.9" y="259.6" transform="rotate(-67 95.9 259.6)">12</text>
<text x="130.2" y="259.6" transform="rotate(-90 130.2 259.6)">20</text>
<text x="283.5" y="260.1">E.Beygi</text>
</g>
<g font-size="2.8">
<text x="317.1" y="255.9">01/2022</text>
<text x="282.9" y="263.6">D. Dehghani</text>
<text x="317.1" y="260.1">01/2022</text>
<text x="317.1" y="264.2">01/2022</text>
</g>
<g font-size="2">
<text x="277" y="225.8">Note:</text>
<text x="275" y="234.9">UNLESS OTHERWISE SPECIFIED:</text>
<text x="275" y="237.4">DIMENSIONS ARE IN MILLIMETERS</text>
<text x="275" y="239.9">SURFACE FINISH:</text>
<text x="311.3" y="234.5">DEBURR AND</text>
<text x="311.3" y="237">BREAK SHARP</text>
<text x="311.3" y="239.5">EDGES</text>
<text x="342.6" y="236">DO NOT SCALE DRAWING</text>
<text x="391" y="236.6">REVISION:</text>
<text x="403.9" y="236.6">00</text>
<text x="275" y="242.4">TOLERANCES:</text>
<text x="276.6" y="244.9">LINEAR:</text>
<text x="330.2" y="242.4">TITLE:</text>
<text x="391.9" y="243.7">QTY:</text>
<text x="276.6" y="247.4">ANGULAR:</text>
<text x="288.5" y="251.7">NAME</text>
<text x="304.2" y="251.7">SIGNATURE</text>
<text x="321.4" y="251.7">DATE</text>
<text x="274.8" y="255.9">DRAWN</text>
<text x="275.1" y="260.1">CHK'D</text>
<text x="274.6" y="264.2">APPV'D</text>
<text x="275.3" y="268.5">QC</text>
<text x="275" y="273">MATERIAL:</text>
<text x="302.1" y="273">MATERIAL STD.</text>
<text x="330" y="272.5">DWG NO.</text>
<text x="275.6" y="285.6">WEIGHT:</text>
<text x="330.1" y="285.6">SCALE:1:10</text>
<text x="374.5" y="285.6">SHEET 6 OF 6</text>
</g>
</svg>
